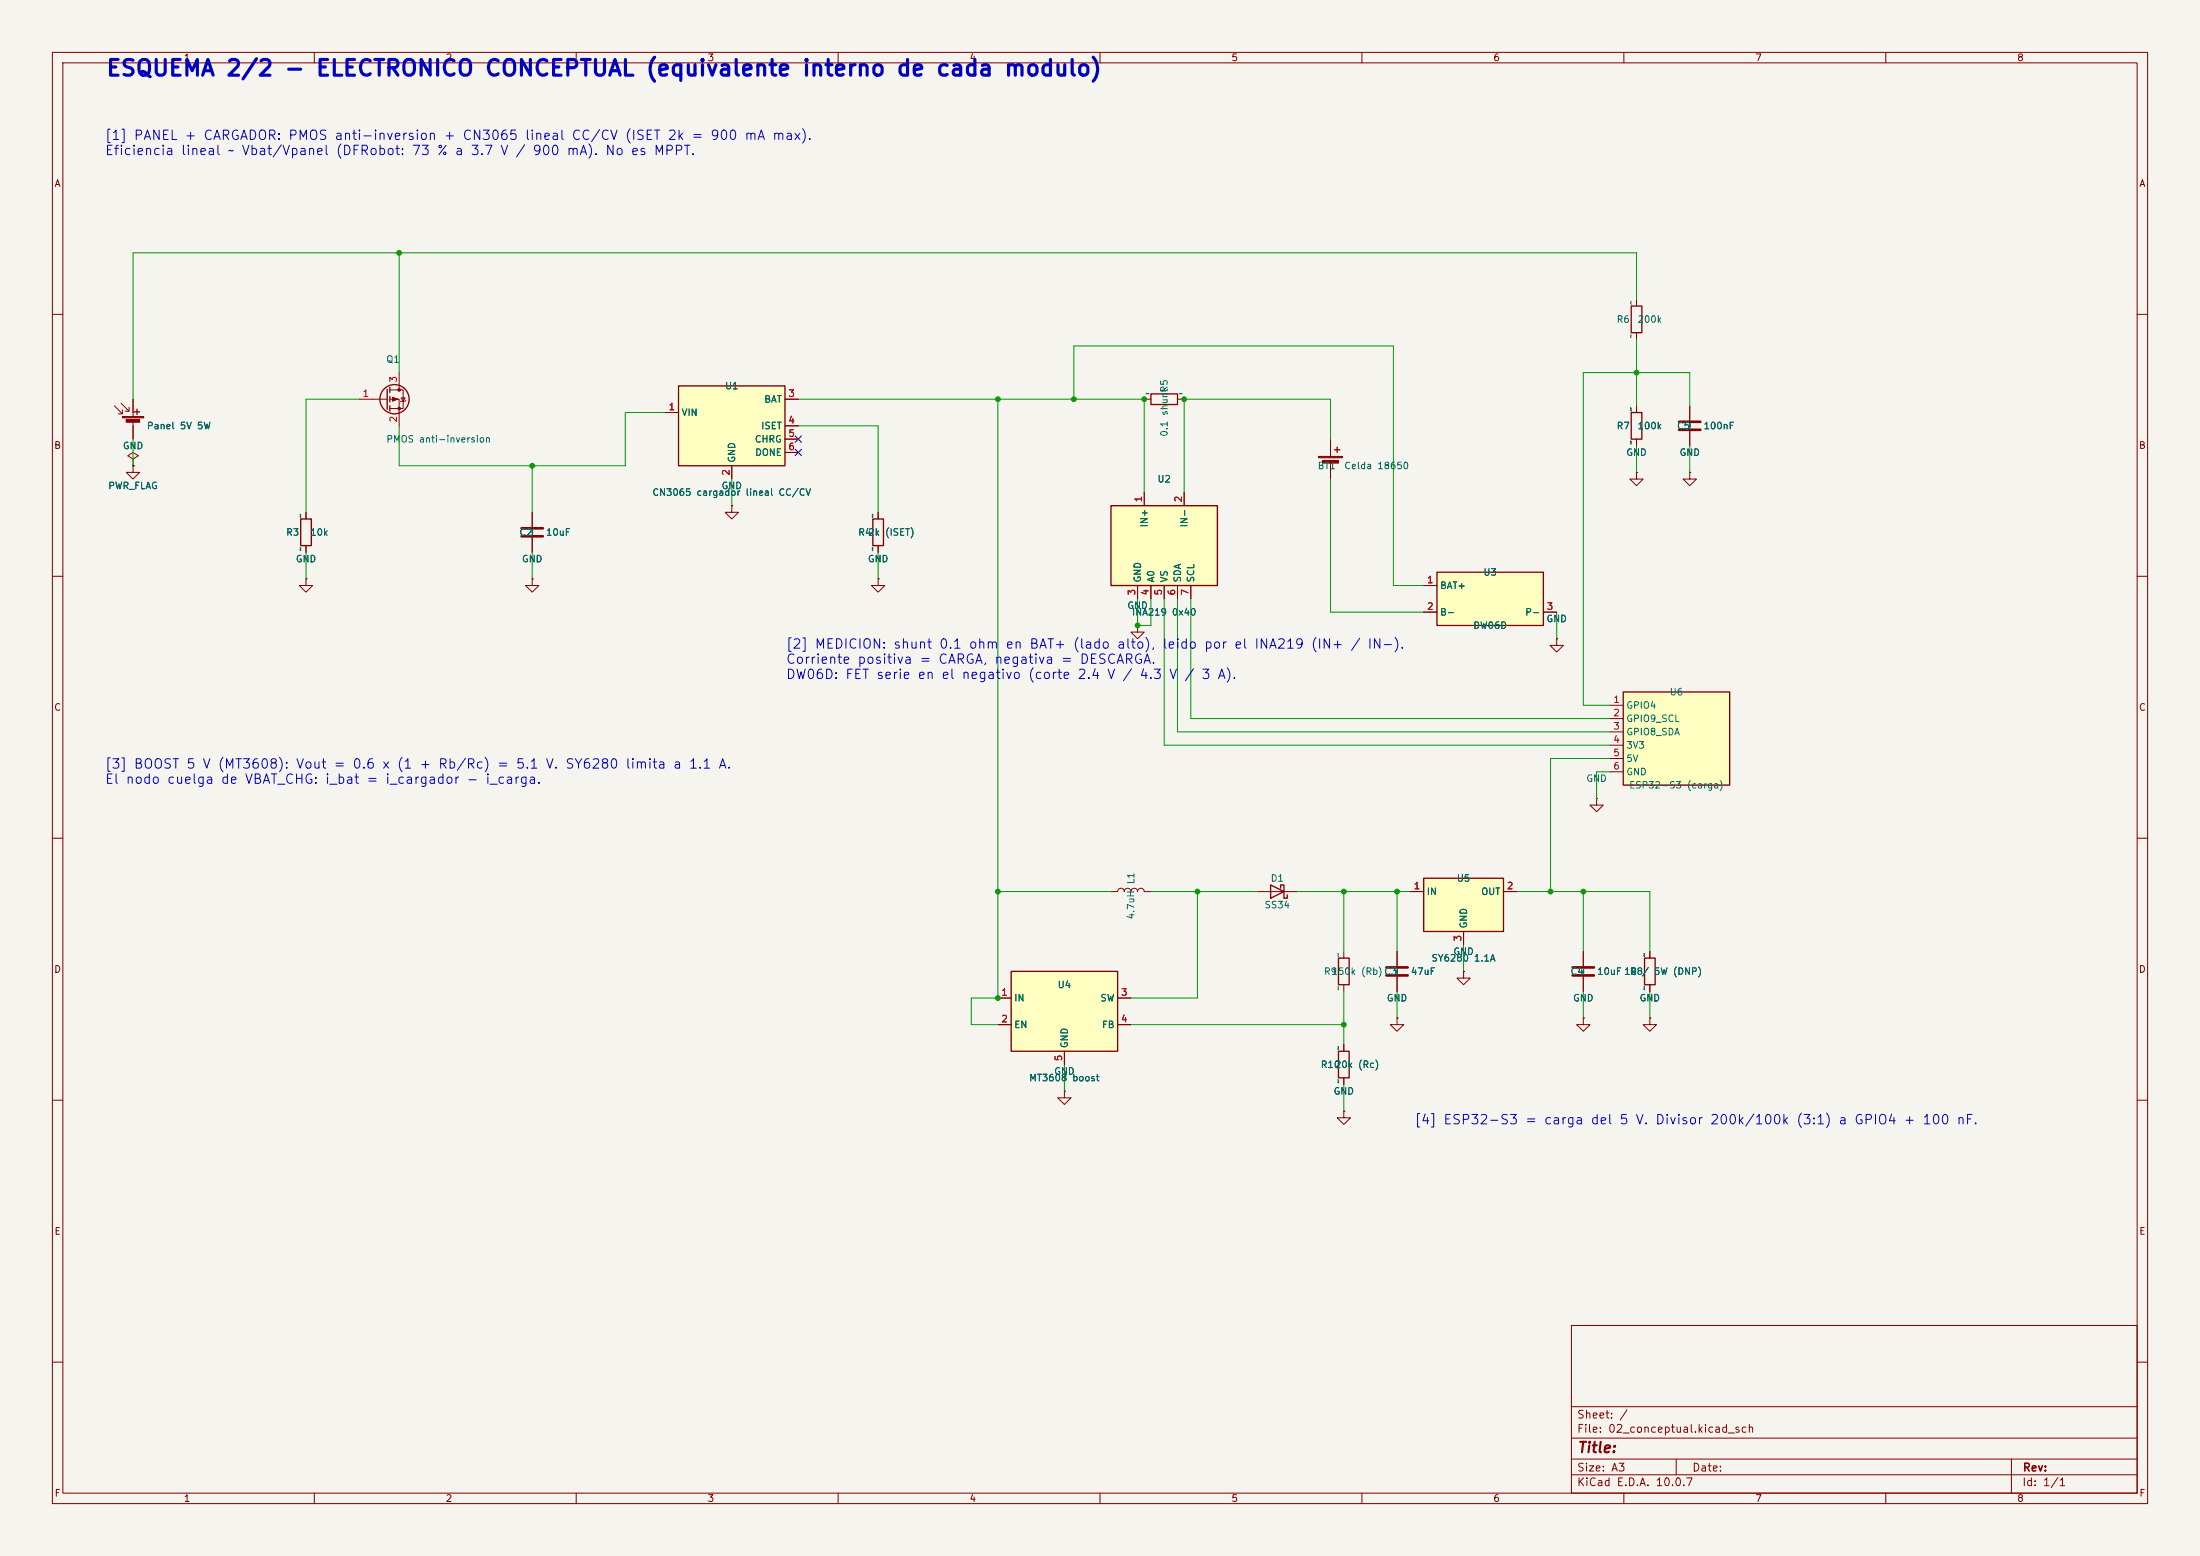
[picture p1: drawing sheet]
<svg xmlns="http://www.w3.org/2000/svg" width="420mm" height="297mm" viewBox="0 0 420 297" stroke-linecap="round" stroke-linejoin="round" font-family="sans-serif">
<path d="M0 0h420v297h-420z" fill="#f5f4ef" stroke="#f5f4ef" stroke-width=".19"/>
<g fill="none" stroke="#840000" stroke-width=".19">
<path d="M10 10h400v277h-400zM12 12h396v273h-396zM60 10v2M110 10v2M160 10v2M210 10v2M260 10v2M310 10v2M360 10v2M10 60h2M408 60h2M10 110h2"/>
<path d="M408 110h2M10 160h2M408 160h2M256.5 199.4v1.3M266.7 194.3v1.3h1.3l-1.3 1.3-1.3-1.3h1.3M266.7 194.3h.1M315 181.6v1.3M315 188v1.2M10 210h2M203.2 208.3v1.3h1.3l-1.3 1.2-1.3-1.2h1.3M203.2 208.3h.1M256.5 212.1v1.3h1.3l-1.3 1.2-1.2-1.2h1.2"/>
<path d="M256.5 212.1h.1M256.5 205.7v1.3M408 210h2M300 253h108v32h-108zM10 260h2M300 278.5h108M300 274.5h108M300 268.5h108M320 278.5v3M384 278.5v6.5M408 260h2M60 285v2"/>
<path d="M110 285v2M160 285v2M210 285v2M260 285v2M300 281.5h108M310 285v2M360 285v2"/>
</g>
<path d="M313.9 182.9h2.1v5.1h-2.1zM255.5 200.7h2.1v5h-2.1z" fill="none" stroke="#840000" stroke-width=".25"/>
<path d="M193 185.4h20.4v15.3h-20.4z" fill="#ffffc2"/>
<path d="M166.6 99.1h2.1v5h-2.1zM193 185.4h20.4v15.3h-20.4z" fill="none" stroke="#840000" stroke-width=".25"/>
<path d="M167.6 97.8v1.3M167.6 110.5v1.3h1.3l-1.3 1.2-1.2-1.2h1.2M167.6 110.5h.1M167.6 104.1v1.3M190.5 190.5h2.5M190.5 195.6h2.5M213.4 190.5h2.5M213.4 195.6h2.5M302.3 181.6v2.8M302.3 186.4v2.8M203.2 200.7v2.5" fill="none" stroke="#840000" stroke-width=".19"/>
<path d="M300.2 184.7h4.1M300.2 186.2h4.1" fill="none" stroke="#840000" stroke-width=".51"/>
<path d="M129.5 73.7h20.4v15.2h-20.4z" fill="#ffffc2"/>
<g fill="none" stroke="#840000" stroke-width=".25">
<path d="M25.7 78.6h1M26.2 78.1v1M73.9 74.3v3.8M74.4 73.9v1M74.4 75.7v1M74.4 77.5v1M129.5 73.7h20.4v15.2h-20.4zM219.7 75.2h5.1v2h-5.1zM57.4 99.1h2v5h-2zM254.8 85.9h1M255.3 85.3v1.1"/>
<circle cx="75.3" cy="76.2" r="2.79"/>
</g>
<g fill="none" stroke="#840000" stroke-width=".19">
<path d="M21.8 77.5l1.6 1.5M23.1 77l1.5 1.5M23.4 78.2v.8h-.8M24.6 77.7v.8h-.7M25.4 76.2v3.3M68.6 76.2h5.3M74.4 74.4h2.6v3.6h-2.6M74.4 76.2h1.8v5.1M76.2 71.1v3.3M76.6 75.9h.7l-.3 .7zM77.5 76.5l-1 .2M127 78.7h2.5"/>
<path d="M149.9 76.2h2.5M218.4 76.2h1.3M224.8 76.2h1.3M25.4 88.9v1.3h1.3l-1.3 1.2-1.3-1.2h1.3M25.4 88.9h.1M25.4 87.6l1-.6-1-.6-1 .6 1 .6v1.3M25.4 80.5v3.3M58.4 97.8v1.3M101.6 97.8v2.8M139.7 96.5v1.3h1.3l-1.3 1.3-1.3-1.3h1.3M139.7 96.5h.1M139.7 88.9v2.5"/>
<path d="M149.9 81.3h2.5M149.9 83.8h2.5M149.9 86.4h2.5M254 83.8v3.3M254 88.1v3.3M58.4 110.5v1.3h1.3l-1.3 1.2-1.3-1.2h1.3M58.4 110.5h.1M58.4 104.1v1.3M101.6 110.5v1.3h1.3l-1.3 1.2-1.3-1.2h1.3M101.6 110.5h.1M101.6 102.6v2.8M297.2 121.9v1.3h1.2l-1.2 1.3-1.3-1.3h1.3"/>
<path d="M297.2 121.9h.1"/>
</g>
<g fill="#840000" stroke="#840000" stroke-width=".19">
<path d="M251.7 87.1h4.6v.3h-4.6z"/>
<path d="M252.5 87.9h3v.5h-3z"/>
<path d="M23.4 79.5h4v.3h-4z"/>
<path d="M24.1 80.1h2.6v.5h-2.6z"/>
<path d="M74.9 75.8l1 .4-1 .4z"/>
<circle cx="76.2" cy="74.4" r=".25"/>
<circle cx="76.2" cy="78" r=".25"/>
</g>
<path d="M99.6 100.8h4M99.6 102.4h4" fill="none" stroke="#840000" stroke-width=".51"/>
<path d="M309.9 132.1h20.3v17.8h-20.3z" fill="#ffffc2"/>
<path d="M309.9 132.1h20.3v17.8h-20.3z" fill="none" stroke="#840000" stroke-width=".25"/>
<path d="M307.3 134.6h2.6M307.3 137.2h2.6M307.3 139.7h2.6M307.3 142.2h2.6M307.3 144.8h2.6M307.3 147.3h2.6" fill="none" stroke="#840000" stroke-width=".19"/>
<path d="M274.3 109.2h20.3v10.2h-20.3z" fill="#ffffc2"/>
<path d="M274.3 109.2h20.3v10.2h-20.3z" fill="none" stroke="#840000" stroke-width=".25"/>
<path d="M271.8 111.8h2.5M271.8 116.8h2.5M294.6 116.8h2.6" fill="none" stroke="#840000" stroke-width=".19"/>
<path d="M271.8 167.6h15.2v10.2h-15.2z" fill="#ffffc2"/>
<path d="M242.6 168.9l2.5 1.3-2.5 1.3zM244.5 169.5v-.6h.6v2.6h.6v-.7M271.8 167.6h15.2v10.2h-15.2zM255.5 182.9h2.1v5.1h-2.1z" fill="none" stroke="#840000" stroke-width=".25"/>
<g fill="none" stroke="#840000" stroke-width=".19">
<path d="M322.6 90.2v1.2h1.2l-1.2 1.3-1.3-1.3h1.3M322.6 90.2h.1M212.1 170.2h1.3a.64 .64 0 0 1 .6-.7 .64 .64 0 0 1 .6 .7 .64 .64 0 0 1 .7-.7 .64 .64 0 0 1 .6 .7 .64 .64 0 0 1 .6-.7 .64 .64 0 0 1 .7 .7 .64 .64 0 0 1 .6-.7 .64 .64 0 0 1 .6 .7h1.3M240 170.2h7.6M269.2 170.2h2.6M279.4 177.8v2.5M287 170.2h2.6M256.5 181.6v1.3M256.5 188v1.2M266.7 181.6v2.8M266.7 186.4v2.8M279.4 185.4v1.3h1.3l-1.3 1.3-1.3-1.3h1.3"/>
<path d="M279.4 185.4h.1"/>
</g>
<path d="M264.7 184.7h4M264.7 186.2h4" fill="none" stroke="#840000" stroke-width=".51"/>
<path d="M212.1 96.5h20.3v15.3h-20.3z" fill="#ffffc2"/>
<path d="M311.4 58.4h2v5.1h-2zM311.4 78.7h2v5.1h-2zM212.1 96.5h20.3v15.3h-20.3z" fill="none" stroke="#840000" stroke-width=".25"/>
<g fill="none" stroke="#840000" stroke-width=".19">
<path d="M312.4 57.2v1.2M25.4 76.2v2.5M127 78.7h2.5M149.9 76.2h2.5M312.4 63.5v1.3M312.4 77.5v1.2M322.6 77.5v2.8M25.4 88.9h.1M25.4 81.3v2.5M58.4 97.8v1.3M101.6 97.8v2.8M139.7 96.5h.1"/>
<path d="M139.7 88.9v2.5M149.9 81.3h2.5M149.9 83.8h2.5M149.9 86.4h2.5M167.6 97.8v1.3M218.4 94v2.5M226.1 94v2.5M312.4 90.2v1.2h1.3l-1.3 1.3-1.3-1.3h1.3M312.4 90.2h.1M312.4 83.8v1.3M322.6 90.2h.1M322.6 82.3v2.8"/>
<path d="M58.4 110.5h.1M58.4 104.1v1.3M101.6 110.5h.1M101.6 102.6v2.8M167.6 110.5h.1M167.6 104.1v1.3M217.2 119.4v1.3h1.2l-1.2 1.2-1.3-1.2h1.3M217.2 119.4h.1M217.2 111.8v2.5M219.7 111.8v2.5M222.2 111.8v2.5M224.8 111.8v2.5"/>
<path d="M227.3 111.8v2.5M271.8 111.8h2.5M271.8 116.8h2.5M294.6 116.8h2.6M297.2 121.9h.1M304.8 152.4v1.3h1.3l-1.3 1.2-1.3-1.2h1.3M304.8 152.4h.1M269.2 170.2h2.6M279.4 177.8v2.5M287 170.2h2.6M190.5 190.5h2.5M190.5 195.6h2.5"/>
<path d="M213.4 190.5h2.5M213.4 195.6h2.5M256.5 199.4v1.3M266.7 194.3h.1M266.7 181.6v2.8M266.7 186.4v2.8M279.4 185.4h.1M302.3 194.3v1.3h1.2l-1.2 1.3-1.3-1.3h1.3M302.3 194.3h.1M302.3 181.6v2.8M302.3 186.4v2.8M315 194.3v1.3h1.2l-1.2 1.3-1.3-1.3h1.3"/>
<path d="M315 194.3h.1M315 181.6v1.3M315 188v1.2M203.2 208.3h.1M203.2 200.7v2.5M256.5 212.1h.1M256.5 205.7v1.3"/>
</g>
<path d="M320.5 80.5h4.1M320.5 82h4.1" fill="none" stroke="#840000" stroke-width=".51"/>
<g fill="none" stroke="#009600" stroke-width=".19">
<path d="M76.2 48.3v22.8M312.4 57.2v-8.9h-287v27.9M68.6 76.2h-10.2v21.6M127 78.7h-7.6v10.2h-43.2v-7.6M152.4 76.2h66v17.8M190.5 76.2v114.3h-5.1v5.1h5.1M205 76.2v-10.2h61v45.8h5.8M312.4 64.8v12.7M322.6 77.5v-6.4h-20.3v63.5h5M25.4 83.8v5.1M101.6 88.9v8.9M139.7 91.4v5.1"/>
<path d="M152.4 81.3h15.2v16.5M254 83.8v-7.6h-27.9v17.8M254 91.4v25.4h17.8M312.4 85.1v5.1M322.6 85.1v5.1M58.4 105.4v5.1M101.6 105.4v5.1M167.6 105.4v5.1M217.2 114.3v5.1h2.5v-5.1M222.2 114.3v27.9h85.1M224.8 114.3v25.4h82.5M227.3 114.3v22.9h80"/>
<path d="M297.2 116.8v5.1M307.3 144.8h-11.3v25.4M307.3 147.3h-2.5v5.1M190.5 170.2h21.6M219.7 170.2h20.3M228.6 170.2v20.3h-12.7M247.6 170.2h21.6M256.5 170.2v11.4M266.7 170.2v11.4M289.6 170.2h25.4v11.4M302.3 170.2v11.4M215.9 195.6h40.6"/>
<path d="M256.5 189.2v10.2M266.7 189.2v5.1M279.4 180.3v5.1M302.3 189.2v5.1M315 189.2v5.1M203.2 203.2v5.1M256.5 207v5.1"/>
</g>
<path d="M151.8 83.2l1.2 1.2M151.8 85.8l1.2 1.2M153 83.2l-1.2 1.2M153 85.8l-1.2 1.2" fill="none" stroke="#000084" stroke-width=".19"/>
<g fill="#009600" stroke="#009600" stroke-width=".19">
<circle cx="266.7" cy="170.2" r=".46"/>
<circle cx="256.5" cy="170.2" r=".46"/>
<circle cx="296" cy="170.2" r=".46"/>
<circle cx="256.5" cy="195.6" r=".46"/>
<circle cx="302.3" cy="170.2" r=".46"/>
<circle cx="76.2" cy="48.3" r=".46"/>
<circle cx="101.6" cy="88.9" r=".46"/>
<circle cx="190.5" cy="190.5" r=".46"/>
<circle cx="190.5" cy="170.2" r=".46"/>
<circle cx="228.6" cy="170.2" r=".46"/>
<circle cx="226.1" cy="76.2" r=".46"/>
<circle cx="205" cy="76.2" r=".46"/>
<circle cx="218.4" cy="76.2" r=".46"/>
<circle cx="217.2" cy="119.4" r=".46"/>
<circle cx="190.5" cy="76.2" r=".46"/>
<circle cx="312.4" cy="71.1" r=".46"/>
</g>
<text font-size="3" fill="#0000c2" x="20.1" y="15.3">ESQUEMA 2/2 - ELECTRONICO CONCEPTUAL (equivalente interno de cada modulo)</text>
<text font-size="2" fill="#840000" x="301" y="277.8">Title:</text>
<g font-size="1.8" fill="#0000c2">
<text x="19.9" y="27.2">[1] PANEL + CARGADOR: PMOS anti-inversion + CN3065 lineal CC/CV (ISET 2k = 900 mA max).</text>
<text x="19.9" y="30.1">Eficiencia lineal ~ Vbat/Vpanel (DFRobot: 73 % a 3.7 V / 900 mA). No es MPPT.</text>
<text x="149.9" y="124.3">[2] MEDICION: shunt 0.1 ohm</text>
<text x="191.8" y="124.3">en BAT+ (lado alto), leido por el INA219 (IN+ / IN-).</text>
<text x="149.9" y="127.2">Corriente positiva = CARGA, negativa = DESCARGA.</text>
<text x="149.9" y="130.1">DW06D: FET serie en el negativo (corte 2.4 V / 4.3</text>
<text x="223" y="130.1">V</text>
<text x="225.9" y="130.1">/ 3 A).</text>
<text x="19.9" y="147.2">[3] BOOST 5 V (MT3608): Vout = 0.6 x (1 + Rb/Rc) = 5.1 V. SY6280 limita a 1.1 A.</text>
<text x="19.9" y="150.1">El nodo cuelga de VBAT_CHG: i_bat = i_cargador - i_carga.</text>
<text x="269.9" y="215.1">[4] ESP32-S3 = carga del 5 V. Divisor 200k/100k (3:1) a GPIO4 + 100 nF.</text>
</g>
<g font-size="1.5" fill="#840000">
<text x="300.9" y="273.8">File: 02_conceptual.kicad_sch</text>
<text x="300.9" y="271.1">Sheet: /</text>
<text x="300.9" y="281.2">Size: A3</text>
<text x="322.9" y="281.2">Date:</text>
<text x="386" y="281.2">Rev:</text>
<text x="300.9" y="284">KiCad E.D.A. 10.0.7</text>
<text x="385.9" y="284">Id: 1/1</text>
</g>
<g font-size="1.3" fill="#840000">
<text x="35" y="12">1</text>
<text x="85" y="12">2</text>
<text x="135" y="12">3</text>
<text x="185" y="12">4</text>
<text x="235" y="12">5</text>
<text x="285" y="12">6</text>
<text x="335" y="12">7</text>
<text x="385" y="12">8</text>
<text x="10.3" y="36">A</text>
<text x="408.3" y="36">A</text>
<text x="10.2" y="86">B</text>
<text x="408.2" y="86">B</text>
<text x="10.2" y="136">C</text>
<text x="408.2" y="136">C</text>
<text x="10.2" y="186">D</text>
<text x="408.2" y="186">D</text>
<text x="10.3" y="236">E</text>
<text x="408.3" y="236">E</text>
<text x="10.3" y="286">F</text>
<text x="35" y="287">1</text>
<text x="85" y="287">2</text>
<text x="135" y="287">3</text>
<text x="185" y="287">4</text>
<text x="235" y="287">5</text>
<text x="285" y="287">6</text>
<text x="335" y="287">7</text>
<text x="385" y="287">8</text>
<text x="408.3" y="286">F</text>
</g>
<g font-size="1.3" fill="#006464">
<text x="312.3" y="58.4" transform="rotate(-90 312.3 58.4)">~</text>
<text x="308.5" y="61.9">R6</text>
<text x="312.3" y="64.7" transform="rotate(-90 312.3 64.7)">~</text>
<text x="312.5" y="61.9">200k</text>
<text x="73.6" y="69.5">Q1</text>
<text x="138.3" y="74.6">U1</text>
<text x="145.8" y="77.2">BAT</text>
<text x="218.5" y="76.1">~</text>
<text x="223.2" y="75" transform="rotate(-90 223.2 75)">R5</text>
<text x="224.8" y="76.1">~</text>
<text x="27.9" y="82.2">Panel 5V 5W</text>
<text x="130" y="79.7">VIN</text>
<text x="145.2" y="82.2">ISET</text>
<text x="223.2" y="83.5" transform="rotate(-90 223.2 83.5)">0.1 shunt</text>
<text x="308.5" y="82.2">R7</text>
<text x="312.3" y="78.7" transform="rotate(-90 312.3 78.7)">~</text>
<text x="312.5" y="82.2">100k</text>
<text x="320" y="82.2">C5</text>
<text x="323.5" y="81.7" transform="rotate(-90 323.5 81.7)">~</text>
<text x="325.1" y="82.2">100nF</text>
<text x="23.3" y="86.1">GND</text>
<text x="73.6" y="84.8">PMOS anti-inversion</text>
<text x="140.7" y="88.4" transform="rotate(-90 140.7 88.4)">GND</text>
<text x="144" y="84.8">CHRG</text>
<text x="144" y="87.3">DONE</text>
<text x="251.4" y="89.9">BT1</text>
<text x="256.5" y="89.9">Celda 18650</text>
<text x="310.4" y="87.3">GND</text>
<text x="312.3" y="85" transform="rotate(-90 312.3 85)">~</text>
<text x="320.5" y="87.3">GND</text>
<text x="20.6" y="93.7">PWR_FLAG</text>
<text x="124.4" y="94.9">CN3065 cargador lineal CC/CV</text>
<text x="137.6" y="93.7">GND</text>
<text x="220.9" y="92.4">U2</text>
<text x="58.3" y="99" transform="rotate(-90 58.3 99)">~</text>
<text x="102.6" y="102" transform="rotate(-90 102.6 102)">~</text>
<text x="167.5" y="99" transform="rotate(-90 167.5 99)">~</text>
<text x="219.4" y="100.8" transform="rotate(-90 219.4 100.8)">IN+</text>
<text x="227" y="100.8" transform="rotate(-90 227 100.8)">IN-</text>
<text x="54.5" y="102.6">R3</text>
<text x="56.4" y="107.6">GND</text>
<text x="58.3" y="105.4" transform="rotate(-90 58.3 105.4)">~</text>
<text x="59.1" y="102.6">10k</text>
<text x="99" y="102.6">C2</text>
<text x="99.5" y="107.6">GND</text>
<text x="104.1" y="102.6">10uF</text>
<text x="163.7" y="102.6">R4</text>
<text x="165.6" y="107.6">GND</text>
<text x="165.6" y="102.6">2k</text>
<text x="167.5" y="105.4" transform="rotate(-90 167.5 105.4)">~</text>
<text x="168.8" y="102.6">(ISET)</text>
<text x="218.1" y="111.3" transform="rotate(-90 218.1 111.3)">GND</text>
<text x="220.7" y="111.3" transform="rotate(-90 220.7 111.3)">A0</text>
<text x="223.2" y="111.3" transform="rotate(-90 223.2 111.3)">VS</text>
<text x="225.8" y="111.3" transform="rotate(-90 225.8 111.3)">SDA</text>
<text x="228.3" y="111.3" transform="rotate(-90 228.3 111.3)">SCL</text>
<text x="274.8" y="112.7">BAT+</text>
<text x="283.1" y="110.2">U3</text>
<text x="215.1" y="116.5">GND</text>
<text x="216" y="117.8">INA219 0x40</text>
<text x="274.8" y="117.8">B-</text>
<text x="291.1" y="117.8">P-</text>
<text x="295.1" y="119.1">GND</text>
<text x="281.1" y="120.3">DW06D</text>
<text x="310.4" y="135.6">GPIO4</text>
<text x="318.6" y="133">U6</text>
<text x="310.4" y="138.1">GPIO9_SCL</text>
<text x="310.4" y="140.7">GPIO8_SDA</text>
<text x="310.4" y="143.2">3V3</text>
<text x="302.7" y="149.6">GND</text>
<text x="310.4" y="145.7">5V</text>
<text x="310.4" y="148.3">GND</text>
<text x="310.9" y="150.8">ESP32-S3 (carga)</text>
<text x="216.9" y="168.9" transform="rotate(-90 216.9 168.9)">L1</text>
<text x="241.3" y="173.7">SS34</text>
<text x="242.5" y="168.6">D1</text>
<text x="272.3" y="171.1">IN</text>
<text x="278" y="168.6">U5</text>
<text x="282.7" y="171.1">OUT</text>
<text x="216.9" y="175.6" transform="rotate(-90 216.9 175.6)">4.7uH</text>
<text x="280.4" y="177.3" transform="rotate(-90 280.4 177.3)">GND</text>
<text x="256.4" y="182.8" transform="rotate(-90 256.4 182.8)">~</text>
<text x="267.7" y="185.8" transform="rotate(-90 267.7 185.8)">~</text>
<text x="273.2" y="183.8">SY6280 1.1A</text>
<text x="277.3" y="182.6">GND</text>
<text x="303.2" y="185.8" transform="rotate(-90 303.2 185.8)">~</text>
<text x="314.8" y="182.8" transform="rotate(-90 314.8 182.8)">~</text>
<text x="193.5" y="191.5">IN</text>
<text x="201.8" y="188.9">U4</text>
<text x="210" y="191.5">SW</text>
<text x="252.6" y="186.4">R9</text>
<text x="254.1" y="186.4">150k (Rb)C3</text>
<text x="256.4" y="189.2" transform="rotate(-90 256.4 189.2)">~</text>
<text x="264.1" y="186.4">C3</text>
<text x="264.6" y="191.5">GND</text>
<text x="269.2" y="186.4">47uF</text>
<text x="299.7" y="186.4">C4</text>
<text x="300.2" y="191.5">GND</text>
<text x="304.8" y="186.4">10uF 10</text>
<text x="311.1" y="186.4">R8/ 5W (DNP)</text>
<text x="312.9" y="191.5">GND</text>
<text x="314.8" y="189.2" transform="rotate(-90 314.8 189.2)">~</text>
<text x="193.5" y="196.5">EN</text>
<text x="210.3" y="196.5">FB</text>
<text x="204.2" y="200.2" transform="rotate(-90 204.2 200.2)">GND</text>
<text x="256.4" y="200.6" transform="rotate(-90 256.4 200.6)">~</text>
<text x="196.4" y="206.7">MT3608 boost</text>
<text x="201.1" y="205.4">GND</text>
<text x="252" y="204.2">R10</text>
<text x="254.5" y="209.2">GND</text>
<text x="254.7" y="204.2">20k (Rc)</text>
<text x="256.4" y="207" transform="rotate(-90 256.4 207)">~</text>
</g>
<g font-size="1.3" fill="#a90000">
<text x="69.1" y="76.1">1</text>
<text x="76.1" y="73.1" transform="rotate(-90 76.1 73.1)">3</text>
<text x="150.4" y="76.1">3</text>
<text x="76.1" y="80.7" transform="rotate(-90 76.1 80.7)">2</text>
<text x="127.5" y="78.6">1</text>
<text x="150.4" y="81.1">4</text>
<text x="150.4" y="83.7">5</text>
<text x="150.4" y="86.2">6</text>
<text x="139.6" y="90.9" transform="rotate(-90 139.6 90.9)">2</text>
<text x="218.3" y="96" transform="rotate(-90 218.3 96)">1</text>
<text x="225.9" y="96" transform="rotate(-90 225.9 96)">2</text>
<text x="217" y="113.8" transform="rotate(-90 217 113.8)">3</text>
<text x="219.6" y="113.8" transform="rotate(-90 219.6 113.8)">4</text>
<text x="222.1" y="113.8" transform="rotate(-90 222.1 113.8)">5</text>
<text x="224.7" y="113.8" transform="rotate(-90 224.7 113.8)">6</text>
<text x="227.2" y="113.8" transform="rotate(-90 227.2 113.8)">7</text>
<text x="272.3" y="111.6">1</text>
<text x="272.3" y="116.7">2</text>
<text x="295.2" y="116.7">3</text>
<text x="307.9" y="134.5">1</text>
<text x="307.9" y="137">2</text>
<text x="307.9" y="139.6">3</text>
<text x="307.9" y="142.1">4</text>
<text x="307.9" y="144.6">5</text>
<text x="307.9" y="147.2">6</text>
<text x="269.8" y="170">1</text>
<text x="287.6" y="170">2</text>
<text x="279.3" y="179.8" transform="rotate(-90 279.3 179.8)">3</text>
<text x="191" y="190.4">1</text>
<text x="213.9" y="190.4">3</text>
<text x="191" y="195.4">2</text>
<text x="213.9" y="195.4">4</text>
<text x="203.1" y="202.7" transform="rotate(-90 203.1 202.7)">5</text>
</g>
</svg>
